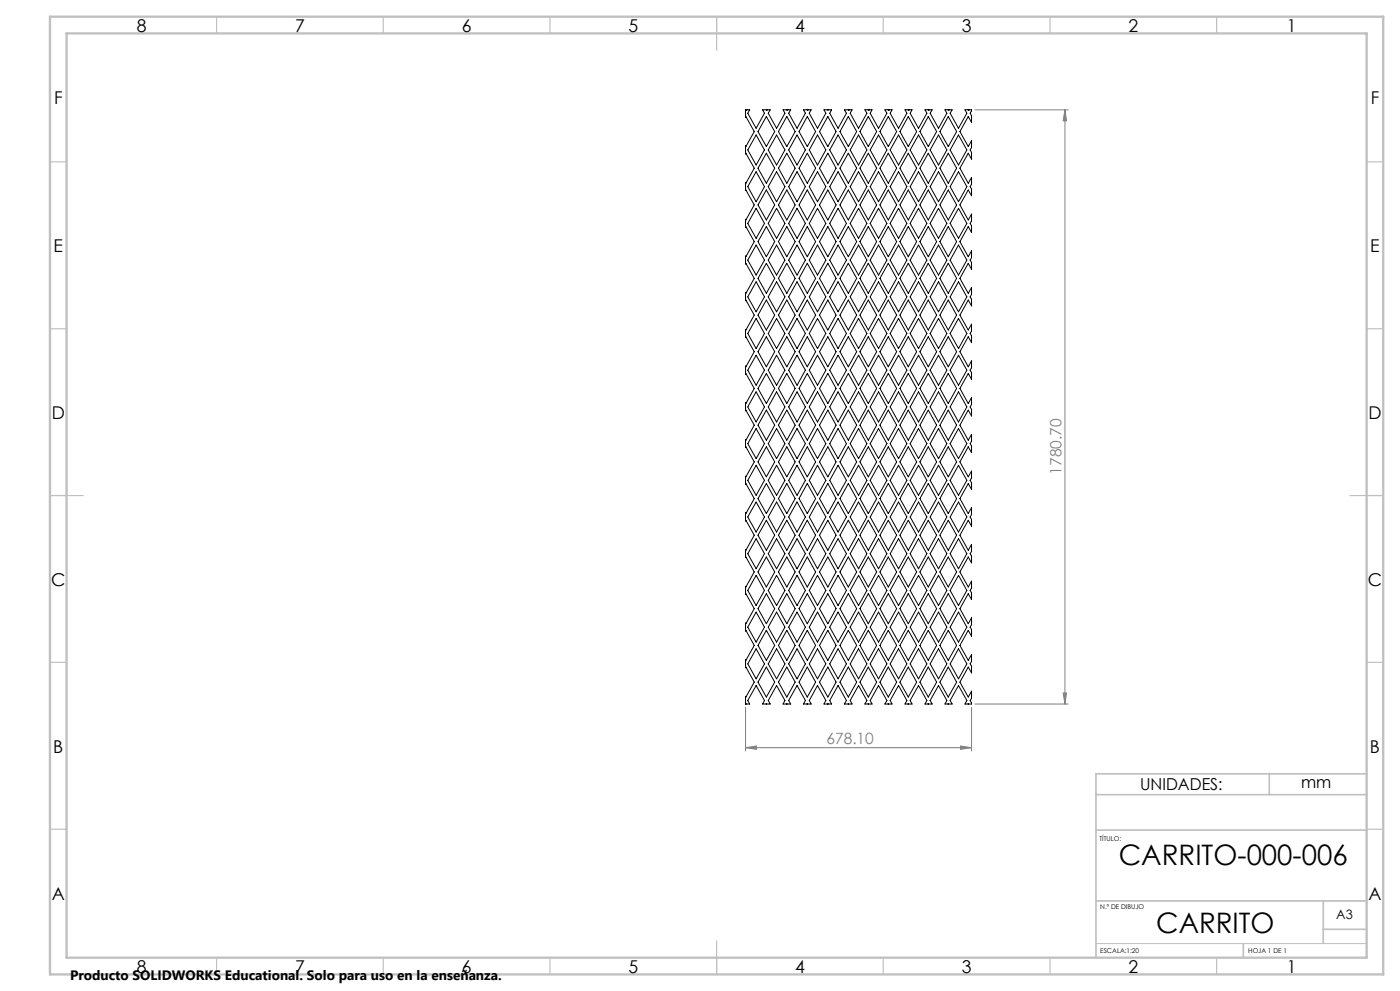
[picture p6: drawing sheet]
<svg xmlns="http://www.w3.org/2000/svg" width="420mm" height="297mm" viewBox="0 0 420 297" stroke-linecap="round" stroke-linejoin="round" font-family="sans-serif">
<path d="M328.8 282.8h81.2" fill="none" stroke="#c0c0c0" stroke-width=".3"/>
<g fill="none" stroke="#c0c0c0" stroke-width=".35">
<path d="M65 5v5M115 5v5M165 5v5M215 5v10M265 5v5M315 5v5M365 5v5M15 48.5h5M410 48.5h5M15 98.5h5M410 98.5h5M15 148.5h10"/>
<path d="M405 148.5h10M15 198.5h5M410 198.5h5M15 248.5h5M410 248.5h5M65 287v5M115 287v5M165 287v5M215 282v10M265 287v5M315 287v5M365 287v5"/>
</g>
<path d="M328.8 238.2h81.2M380.8 231.8v6.4M410 231.9h-81.2v55.1M328.8 248.8h81.2M328.8 270h81.2M397 270v12.8M397 278.5h13M373 282.8v4.2" fill="none" stroke="#c0c0c0" stroke-width=".5"/>
<path d="M15 5h400v287h-400zM20 10h390v277h-390z" fill="none" stroke="#c0c0c0" stroke-width=".7"/>
<path d="M292.5 32.9h28M319.5 32.9l.5 3.3h-1.1zM319.5 32.9v178.1M223.7 212v13.1M291.5 212v13.1M292.5 211h28M318.9 207.7h1.1l-.5 3.3zM223.7 224.1l3.2-.5v1zM223.7 224.1h67.8M288.1 223.6l3.4 .5-3.4 .5z" fill="none" stroke="#808080" stroke-width=".3"/>
<g fill="#808080">
<path d="M223.7 224.1l3.2-.5v1zM288.1 223.6l3.4 .5-3.4 .5z"/>
<path d="M319.5 32.9l.5 3.3h-1.1zM318.9 207.7h1.1l-.5 3.3z"/>
</g>
<g fill="none" stroke="#000" stroke-width=".3">
<path d="M223.7 32.9h1.2l-.6 1 2.5 4.5 2.5-4.5-.5-1h2.3l-.6 1 2.5 4.5 2.5-4.5-.6-1h2.3l-.6 1 2.5 4.5 2.5-4.5-.5-1h2.2l-.5 1 2.5 4.5 2.5-4.5-.6-1h2.3l-.6 1 2.5 4.5 2.5-4.5-.6-1h2.3l-.5 1 2.5 4.5 2.5-4.5-.6-1h2.1l-.5 1 2.5 4.5 2.5-4.5-.6-1h2.1l-.5 1 2.5 4.5 2.5-4.5-.6-1h2.1l-.5 1 2.5 4.5 2.5-4.5-.6-1h2.1l-.6 1 2.6 4.5 2.5-4.5-.6-1h2.1l-.6 1 2.5 4.5 2.6-4.5-.6-1h2l-.5 1 .5 .8v2l-1-1.8-2.5 4.5 2.5 4.5 1-1.7v2l-.5 .7 .5 .8v2l-1-1.8-2.5 4.5 2.5 4.5 1-1.7v2l-.5 .7 .5 .8v2l-1-1.8-2.5 4.5 2.5 4.5 1-1.7v2l-.5 .8 .5 .7v2l-1-1.8-2.5 4.5 2.5 4.5 1-1.7v2l-.5 .8 .5 .7v2l-1-1.8-2.5 4.5 2.5 4.5 1-1.8v2.1l-.5 .8 .5 .7v2l-1-1.8-2.5 4.5 2.5 4.5 1-1.7v2l-.5 .7 .5 .8v2l-1-1.8-2.5 4.5 2.5 4.5 1-1.7v2l-.5 .7 .5 .8v2l-1-1.8-2.5 4.5 2.5 4.5 1-1.7v2l-.5 .8 .5 .7v2l-1-1.8-2.5 4.5 2.5 4.5 1-1.7v2l-.5 .8 .5 .7v2l-1-1.8-2.5 4.5 2.5 4.5 1-1.7v2l-.5 .8 .5 .7v2l-1-1.8-2.5 4.5 2.5 4.5 1-1.8v2.1l-.5 .7 .5 .8v2l-1-1.8-2.5 4.5 2.5 4.5 1-1.7v2l-.5 .7 .5 .8v2l-1-1.8-2.5 4.5 2.5 4.5 1-1.7v2l-.5 .7 .5 .8v2l-1-1.8-2.5 4.5 2.5 4.5 1-1.7v2l-.5 .8 .5 .7v2l-1-1.8-2.5 4.5 2.5 4.5 1-1.7v2l-.5 .8 .5 .7v2l-1-1.8-2.5 4.5 2.5 4.5 1-1.8v2.1l-.5 .7 .5 1.1h-2l.6-1.1-2.6-4.4-2.5 4.4 .6 1.1h-2.1l.6-1.1-2.5-4.4-2.6 4.4 .6 1.1h-2.1l.6-1.1-2.5-4.4-2.5 4.4 .5 1.1h-2.1l.6-1.1-2.5-4.4-2.5 4.4 .5 1.1h-2.1l.6-1.1-2.5-4.4-2.5 4.4 .5 1.1h-2.1l.6-1.1-2.5-4.4-2.5 4.4 .5 1.1h-2.3l.6-1.1-2.5-4.4-2.5 4.4 .6 1.1h-2.3l.6-1.1-2.5-4.4-2.5 4.4 .5 1.1h-2.2l.5-1.1-2.5-4.4-2.5 4.4 .6 1.1h-2.3l.6-1.1-2.5-4.4-2.5 4.4 .6 1.1h-2.3l.5-1.1-2.5-4.4-2.5 4.4 .6 1.1h-1.2v-2.3l.1 .2 2.5-4.5-2.5-4.5-.1 .2v-2.4l.1 .2 2.5-4.5-2.5-4.5-.1 .2v-2.4l.1 .2 2.5-4.5-2.5-4.5-.1 .2v-2.4l.1 .2 2.5-4.5-2.5-4.5-.1 .2v-2.4l.1 .2 2.5-4.5-2.5-4.5-.1 .2v-2.4l.1 .2 2.5-4.5-2.5-4.5-.1 .2v-2.4l.1 .2 2.5-4.5-2.5-4.5-.1 .2v-2.4l.1 .2 2.5-4.5-2.5-4.5-.1 .2v-2.4l.1 .2 2.5-4.5-2.5-4.5-.1 .2v-2.4l.1 .2 2.5-4.5-2.5-4.5-.1 .2v-2.4l.1 .2 2.5-4.5-2.5-4.5-.1 .2v-2.4l.1 .2 2.5-4.5-2.5-4.5-.1 .2v-2.4l.1 .2 2.5-4.5-2.5-4.5-.1 .2v-2.4l.1 .2 2.5-4.5-2.5-4.5-.1 .2v-2.4l.1 .2 2.5-4.5-2.5-4.5-.1 .2v-2.4l.1 .2 2.5-4.5-2.5-4.5-.1 .2zM223.8 32.9h.1M229.9 32.9h.1M229.9 34.9l2.5 4.5-2.5 4.5-2.5-4.5zM236 32.9h.1M236 34.9l2.5 4.5-2.5 4.5-2.5-4.5zM242.2 32.9h.1M242.2 34.9l2.5 4.5-2.5 4.5-2.5-4.5zM248.4 32.9h.1M248.4 34.9l2.4 4.5-2.4 4.5-2.5-4.5zM254.5 32.9h.1M254.5 34.9l2.5 4.5-2.5 4.5-2.5-4.5z"/>
<path d="M260.5 32.9h.1M260.5 34.9l2.5 4.5-2.5 4.5-2.5-4.5zM266.5 32.9h.1M266.5 34.9l2.5 4.5-2.5 4.5-2.5-4.5zM272.5 32.9h.1M272.5 34.9l2.5 4.5-2.5 4.5-2.5-4.5zM278.5 32.9h.1M278.5 34.9l2.5 4.5-2.5 4.5-2.5-4.5zM284.5 32.9h.1M284.5 34.9l2.5 4.5-2.5 4.5-2.5-4.5zM290.5 32.9h.1M226.8 51.5l2.5 4.4-2.5 4.6-2.5-4.6z"/>
<path d="M226.8 40.5l2.5 4.4-2.5 4.6-2.5-4.6zM229.9 56.9l2.5 4.5-2.5 4.5-2.5-4.5zM229.9 45.9l2.5 4.5-2.5 4.5-2.5-4.5zM233 51.5l2.5 4.4-2.5 4.6-2.5-4.6zM233 40.5l2.5 4.4-2.5 4.6-2.5-4.6zM236 56.9l2.5 4.5-2.5 4.5-2.5-4.5zM236 45.9l2.5 4.5-2.5 4.5-2.5-4.5zM239.1 40.5l2.5 4.4-2.5 4.6-2.5-4.6zM239.1 51.5l2.5 4.4-2.5 4.6-2.5-4.6zM242.2 45.9l2.5 4.5-2.5 4.5-2.5-4.5zM242.2 56.9l2.5 4.5-2.5 4.5-2.5-4.5zM245.3 40.5l2.5 4.4-2.5 4.6-2.5-4.6z"/>
<path d="M245.3 51.5l2.5 4.4-2.5 4.6-2.5-4.6zM248.4 45.9l2.4 4.5-2.4 4.5-2.5-4.5zM248.4 56.9l2.4 4.5-2.4 4.5-2.5-4.5zM251.4 40.5l2.5 4.4-2.5 4.6-2.5-4.6zM251.4 51.5l2.5 4.4-2.5 4.6-2.5-4.6zM254.5 56.9l2.5 4.5-2.5 4.5-2.5-4.5zM254.5 45.9l2.5 4.5-2.5 4.5-2.5-4.5zM257.6 40.5l2.5 4.4-2.5 4.6-2.5-4.6zM257.6 51.5l2.5 4.4-2.5 4.6-2.5-4.6zM260.5 45.9l2.5 4.5-2.5 4.5-2.5-4.5zM260.5 56.9l2.5 4.5-2.5 4.5-2.5-4.5zM263.6 51.5l2.5 4.4-2.5 4.6-2.5-4.6z"/>
<path d="M263.6 40.5l2.5 4.4-2.5 4.6-2.5-4.6zM266.5 45.9l2.5 4.5-2.5 4.5-2.5-4.5zM266.5 56.9l2.5 4.5-2.5 4.5-2.5-4.5zM269.6 40.5l2.5 4.4-2.5 4.6-2.5-4.6zM269.6 51.5l2.5 4.4-2.5 4.6-2.5-4.6zM272.5 45.9l2.5 4.5-2.5 4.5-2.5-4.5zM272.5 56.9l2.5 4.5-2.5 4.5-2.5-4.5zM275.6 40.5l2.5 4.4-2.5 4.6-2.5-4.6zM275.6 51.5l2.5 4.4-2.5 4.6-2.5-4.6zM278.5 56.9l2.5 4.5-2.5 4.5-2.5-4.5zM278.5 45.9l2.5 4.5-2.5 4.5-2.5-4.5zM281.6 51.5l2.5 4.4-2.5 4.6-2.6-4.6z"/>
<path d="M281.6 40.5l2.5 4.4-2.5 4.6-2.6-4.6zM284.5 45.9l2.5 4.5-2.5 4.5-2.5-4.5zM284.5 56.9l2.5 4.5-2.5 4.5-2.5-4.5zM287.5 40.5l2.6 4.4-2.6 4.6-2.5-4.6zM287.5 51.5l2.6 4.4-2.6 4.6-2.5-4.6zM226.8 73.4l2.5 4.6-2.5 4.4-2.5-4.4zM226.8 62.4l2.5 4.6-2.5 4.4-2.5-4.4zM229.9 78.9l2.5 4.5-2.5 4.5-2.5-4.5zM229.9 67.9l2.5 4.5-2.5 4.5-2.5-4.5zM233 73.4l2.5 4.6-2.5 4.4-2.5-4.4zM233 62.4l2.5 4.6-2.5 4.4-2.5-4.4zM236 67.9l2.5 4.5-2.5 4.5-2.5-4.5z"/>
<path d="M236 78.9l2.5 4.5-2.5 4.5-2.5-4.5zM239.1 62.4l2.5 4.6-2.5 4.4-2.5-4.4zM239.1 73.4l2.5 4.6-2.5 4.4-2.5-4.4zM242.2 78.9l2.5 4.5-2.5 4.5-2.5-4.5zM242.2 67.9l2.5 4.5-2.5 4.5-2.5-4.5zM245.3 73.4l2.5 4.6-2.5 4.4-2.5-4.4zM245.3 62.4l2.5 4.6-2.5 4.4-2.5-4.4zM248.4 78.9l2.4 4.5-2.4 4.5-2.5-4.5zM248.4 67.9l2.4 4.5-2.4 4.5-2.5-4.5zM251.4 62.4l2.5 4.6-2.5 4.4-2.5-4.4zM251.4 73.4l2.5 4.6-2.5 4.4-2.5-4.4zM254.5 78.9l2.5 4.5-2.5 4.5-2.5-4.5z"/>
<path d="M254.5 67.9l2.5 4.5-2.5 4.5-2.5-4.5zM257.6 73.4l2.5 4.6-2.5 4.4-2.5-4.4zM257.6 62.4l2.5 4.6-2.5 4.4-2.5-4.4zM260.5 67.9l2.5 4.5-2.5 4.5-2.5-4.5zM260.5 78.9l2.5 4.5-2.5 4.5-2.5-4.5zM263.6 73.4l2.5 4.6-2.5 4.4-2.5-4.4zM263.6 62.4l2.5 4.6-2.5 4.4-2.5-4.4zM266.5 67.9l2.5 4.5-2.5 4.5-2.5-4.5zM266.5 78.9l2.5 4.5-2.5 4.5-2.5-4.5zM269.6 62.4l2.5 4.6-2.5 4.4-2.5-4.4zM269.6 73.4l2.5 4.6-2.5 4.4-2.5-4.4zM272.5 67.9l2.5 4.5-2.5 4.5-2.5-4.5z"/>
<path d="M272.5 78.9l2.5 4.5-2.5 4.5-2.5-4.5zM275.6 62.4l2.5 4.6-2.5 4.4-2.5-4.4zM275.6 73.4l2.5 4.6-2.5 4.4-2.5-4.4zM278.5 67.9l2.5 4.5-2.5 4.5-2.5-4.5zM278.5 78.9l2.5 4.5-2.5 4.5-2.5-4.5zM281.6 73.4l2.5 4.6-2.5 4.4-2.6-4.4zM281.6 62.4l2.5 4.6-2.5 4.4-2.6-4.4zM284.5 67.9l2.5 4.5-2.5 4.5-2.5-4.5zM284.5 78.9l2.5 4.5-2.5 4.5-2.5-4.5zM287.5 73.4l2.6 4.6-2.6 4.4-2.5-4.4zM287.5 62.4l2.6 4.6-2.6 4.4-2.5-4.4zM226.8 84.5l2.5 4.5-2.5 4.4-2.5-4.4z"/>
<path d="M226.8 95.5l2.5 4.4-2.5 4.6-2.5-4.6zM229.9 89.9l2.5 4.5-2.5 4.5-2.5-4.5zM233 84.5l2.5 4.5-2.5 4.4-2.5-4.4zM233 95.5l2.5 4.4-2.5 4.6-2.5-4.6zM236 89.9l2.5 4.5-2.5 4.5-2.5-4.5zM239.1 84.5l2.5 4.5-2.5 4.4-2.5-4.4zM239.1 95.5l2.5 4.4-2.5 4.6-2.5-4.6zM242.2 89.9l2.5 4.5-2.5 4.5-2.5-4.5zM245.3 95.5l2.5 4.4-2.5 4.6-2.5-4.6zM245.3 84.5l2.5 4.5-2.5 4.4-2.5-4.4zM248.4 89.9l2.4 4.5-2.4 4.5-2.5-4.5zM251.4 84.5l2.5 4.5-2.5 4.4-2.5-4.4z"/>
<path d="M251.4 95.5l2.5 4.4-2.5 4.6-2.5-4.6zM254.5 89.9l2.5 4.5-2.5 4.5-2.5-4.5zM257.6 95.5l2.5 4.4-2.5 4.6-2.5-4.6zM257.6 84.5l2.5 4.5-2.5 4.4-2.5-4.4zM260.5 89.9l2.5 4.5-2.5 4.5-2.5-4.5zM263.6 84.5l2.5 4.5-2.5 4.4-2.5-4.4zM263.6 95.5l2.5 4.4-2.5 4.6-2.5-4.6zM266.5 89.9l2.5 4.5-2.5 4.5-2.5-4.5zM269.6 95.5l2.5 4.4-2.5 4.6-2.5-4.6zM269.6 84.5l2.5 4.5-2.5 4.4-2.5-4.4zM272.5 89.9l2.5 4.5-2.5 4.5-2.5-4.5zM275.6 95.5l2.5 4.4-2.5 4.6-2.5-4.6z"/>
<path d="M275.6 84.5l2.5 4.5-2.5 4.4-2.5-4.4zM278.5 89.9l2.5 4.5-2.5 4.5-2.5-4.5zM281.6 84.5l2.5 4.5-2.5 4.4-2.6-4.4zM281.6 95.5l2.5 4.4-2.5 4.6-2.6-4.6zM284.5 89.9l2.5 4.5-2.5 4.5-2.5-4.5zM287.5 84.5l2.6 4.5-2.6 4.4-2.5-4.4zM287.5 95.5l2.6 4.4-2.6 4.6-2.5-4.6zM226.8 117.4l2.5 4.6-2.5 4.5-2.5-4.5zM226.8 106.5l2.5 4.4-2.5 4.6-2.5-4.6zM229.9 111.9l2.5 4.5-2.5 4.5-2.5-4.5zM229.9 100.9l2.5 4.5-2.5 4.5-2.5-4.5zM233 106.5l2.5 4.4-2.5 4.6-2.5-4.6z"/>
<path d="M233 117.4l2.5 4.6-2.5 4.5-2.5-4.5zM236 100.9l2.5 4.5-2.5 4.5-2.5-4.5zM236 111.9l2.5 4.5-2.5 4.5-2.5-4.5zM239.1 117.4l2.5 4.6-2.5 4.5-2.5-4.5zM239.1 106.5l2.5 4.4-2.5 4.6-2.5-4.6zM242.2 111.9l2.5 4.5-2.5 4.5-2.5-4.5zM242.2 100.9l2.5 4.5-2.5 4.5-2.5-4.5zM245.3 117.4l2.5 4.6-2.5 4.5-2.5-4.5zM245.3 106.5l2.5 4.4-2.5 4.6-2.5-4.6zM248.4 100.9l2.4 4.5-2.4 4.5-2.5-4.5zM248.4 111.9l2.4 4.5-2.4 4.5-2.5-4.5zM251.4 106.5l2.5 4.4-2.5 4.6-2.5-4.6z"/>
<path d="M251.4 117.4l2.5 4.6-2.5 4.5-2.5-4.5zM254.5 111.9l2.5 4.5-2.5 4.5-2.5-4.5zM254.5 100.9l2.5 4.5-2.5 4.5-2.5-4.5zM257.6 117.4l2.5 4.6-2.5 4.5-2.5-4.5zM257.6 106.5l2.5 4.4-2.5 4.6-2.5-4.6zM260.5 111.9l2.5 4.5-2.5 4.5-2.5-4.5zM260.5 100.9l2.5 4.5-2.5 4.5-2.5-4.5zM263.6 117.4l2.5 4.6-2.5 4.5-2.5-4.5zM263.6 106.5l2.5 4.4-2.5 4.6-2.5-4.6zM266.5 100.9l2.5 4.5-2.5 4.5-2.5-4.5zM266.5 111.9l2.5 4.5-2.5 4.5-2.5-4.5zM269.6 106.5l2.5 4.4-2.5 4.6-2.5-4.6z"/>
<path d="M269.6 117.4l2.5 4.6-2.5 4.5-2.5-4.5zM272.5 111.9l2.5 4.5-2.5 4.5-2.5-4.5zM272.5 100.9l2.5 4.5-2.5 4.5-2.5-4.5zM275.6 117.4l2.5 4.6-2.5 4.5-2.5-4.5zM275.6 106.5l2.5 4.4-2.5 4.6-2.5-4.6zM278.5 111.9l2.5 4.5-2.5 4.5-2.5-4.5zM278.5 100.9l2.5 4.5-2.5 4.5-2.5-4.5zM281.6 117.4l2.5 4.6-2.5 4.5-2.6-4.5zM281.6 106.5l2.5 4.4-2.5 4.6-2.6-4.6zM284.5 111.9l2.5 4.5-2.5 4.5-2.5-4.5zM284.5 100.9l2.5 4.5-2.5 4.5-2.5-4.5zM287.5 117.4l2.6 4.6-2.6 4.5-2.5-4.5z"/>
<path d="M287.5 106.5l2.6 4.4-2.6 4.6-2.5-4.6zM226.8 128.4l2.5 4.6-2.5 4.4-2.5-4.4zM226.8 139.4l2.5 4.6-2.5 4.4-2.5-4.4zM229.9 133.9l2.5 4.5-2.5 4.5-2.5-4.5zM229.9 122.9l2.5 4.5-2.5 4.5-2.5-4.5zM233 139.4l2.5 4.6-2.5 4.4-2.5-4.4zM233 128.4l2.5 4.6-2.5 4.4-2.5-4.4zM236 122.9l2.5 4.5-2.5 4.5-2.5-4.5zM236 133.9l2.5 4.5-2.5 4.5-2.5-4.5zM239.1 128.4l2.5 4.6-2.5 4.4-2.5-4.4zM239.1 139.4l2.5 4.6-2.5 4.4-2.5-4.4zM242.2 133.9l2.5 4.5-2.5 4.5-2.5-4.5z"/>
<path d="M242.2 122.9l2.5 4.5-2.5 4.5-2.5-4.5zM245.3 139.4l2.5 4.6-2.5 4.4-2.5-4.4zM245.3 128.4l2.5 4.6-2.5 4.4-2.5-4.4zM248.4 122.9l2.4 4.5-2.4 4.5-2.5-4.5zM248.4 133.9l2.4 4.5-2.4 4.5-2.5-4.5zM251.4 139.4l2.5 4.6-2.5 4.4-2.5-4.4zM251.4 128.4l2.5 4.6-2.5 4.4-2.5-4.4zM254.5 122.9l2.5 4.5-2.5 4.5-2.5-4.5zM254.5 133.9l2.5 4.5-2.5 4.5-2.5-4.5zM257.6 139.4l2.5 4.6-2.5 4.4-2.5-4.4zM257.6 128.4l2.5 4.6-2.5 4.4-2.5-4.4zM260.5 133.9l2.5 4.5-2.5 4.5-2.5-4.5z"/>
<path d="M260.5 122.9l2.5 4.5-2.5 4.5-2.5-4.5zM263.6 139.4l2.5 4.6-2.5 4.4-2.5-4.4zM263.6 128.4l2.5 4.6-2.5 4.4-2.5-4.4zM266.5 133.9l2.5 4.5-2.5 4.5-2.5-4.5zM266.5 122.9l2.5 4.5-2.5 4.5-2.5-4.5zM269.6 128.4l2.5 4.6-2.5 4.4-2.5-4.4zM269.6 139.4l2.5 4.6-2.5 4.4-2.5-4.4zM272.5 133.9l2.5 4.5-2.5 4.5-2.5-4.5zM272.5 122.9l2.5 4.5-2.5 4.5-2.5-4.5zM275.6 128.4l2.5 4.6-2.5 4.4-2.5-4.4zM275.6 139.4l2.5 4.6-2.5 4.4-2.5-4.4zM278.5 122.9l2.5 4.5-2.5 4.5-2.5-4.5z"/>
<path d="M278.5 133.9l2.5 4.5-2.5 4.5-2.5-4.5zM281.6 139.4l2.5 4.6-2.5 4.4-2.6-4.4zM281.6 128.4l2.5 4.6-2.5 4.4-2.6-4.4zM284.5 122.9l2.5 4.5-2.5 4.5-2.5-4.5zM284.5 133.9l2.5 4.5-2.5 4.5-2.5-4.5zM287.5 139.4l2.6 4.6-2.6 4.4-2.5-4.4zM287.5 128.4l2.6 4.6-2.6 4.4-2.5-4.4zM226.8 150.5l2.5 4.4-2.5 4.6-2.5-4.6zM229.9 144.9l2.5 4.5-2.5 4.5-2.5-4.5zM229.9 155.9l2.5 4.5-2.5 4.5-2.5-4.5zM233 150.5l2.5 4.4-2.5 4.6-2.5-4.6zM236 144.9l2.5 4.5-2.5 4.5-2.5-4.5z"/>
<path d="M236 155.9l2.5 4.5-2.5 4.5-2.5-4.5zM239.1 150.5l2.5 4.4-2.5 4.6-2.5-4.6zM242.2 155.9l2.5 4.5-2.5 4.5-2.5-4.5zM242.2 144.9l2.5 4.5-2.5 4.5-2.5-4.5zM245.3 150.5l2.5 4.4-2.5 4.6-2.5-4.6zM248.4 144.9l2.4 4.5-2.4 4.5-2.5-4.5zM248.4 155.9l2.4 4.5-2.4 4.5-2.5-4.5zM251.4 150.5l2.5 4.4-2.5 4.6-2.5-4.6zM254.5 155.9l2.5 4.5-2.5 4.5-2.5-4.5zM254.5 144.9l2.5 4.5-2.5 4.5-2.5-4.5zM257.6 150.5l2.5 4.4-2.5 4.6-2.5-4.6zM260.5 155.9l2.5 4.5-2.5 4.5-2.5-4.5z"/>
<path d="M260.5 144.9l2.5 4.5-2.5 4.5-2.5-4.5zM263.6 150.5l2.5 4.4-2.5 4.6-2.5-4.6zM266.5 144.9l2.5 4.5-2.5 4.5-2.5-4.5zM266.5 155.9l2.5 4.5-2.5 4.5-2.5-4.5zM269.6 150.5l2.5 4.4-2.5 4.6-2.5-4.6zM272.5 144.9l2.5 4.5-2.5 4.5-2.5-4.5zM272.5 155.9l2.5 4.5-2.5 4.5-2.5-4.5zM275.6 150.5l2.5 4.4-2.5 4.6-2.5-4.6zM278.5 144.9l2.5 4.5-2.5 4.5-2.5-4.5zM278.5 155.9l2.5 4.5-2.5 4.5-2.5-4.5zM281.6 150.5l2.5 4.4-2.5 4.6-2.6-4.6zM284.5 144.9l2.5 4.5-2.5 4.5-2.5-4.5z"/>
<path d="M284.5 155.9l2.5 4.5-2.5 4.5-2.5-4.5zM287.5 150.5l2.6 4.4-2.6 4.6-2.5-4.6zM226.8 161.5l2.5 4.4-2.5 4.6-2.5-4.6zM226.8 172.4l2.5 4.5-2.5 4.6-2.5-4.6zM229.9 166.9l2.5 4.5-2.5 4.5-2.5-4.5zM229.9 177.9l2.5 4.5-2.5 4.5-2.5-4.5zM233 161.5l2.5 4.4-2.5 4.6-2.5-4.6zM233 172.4l2.5 4.5-2.5 4.6-2.5-4.6zM236 166.9l2.5 4.5-2.5 4.5-2.5-4.5zM236 177.9l2.5 4.5-2.5 4.5-2.5-4.5zM239.1 172.4l2.5 4.5-2.5 4.6-2.5-4.6zM239.1 161.5l2.5 4.4-2.5 4.6-2.5-4.6z"/>
<path d="M242.2 177.9l2.5 4.5-2.5 4.5-2.5-4.5zM242.2 166.9l2.5 4.5-2.5 4.5-2.5-4.5zM245.3 172.4l2.5 4.5-2.5 4.6-2.5-4.6zM245.3 161.5l2.5 4.4-2.5 4.6-2.5-4.6zM248.4 177.9l2.4 4.5-2.4 4.5-2.5-4.5zM248.4 166.9l2.4 4.5-2.4 4.5-2.5-4.5zM251.4 161.5l2.5 4.4-2.5 4.6-2.5-4.6zM251.4 172.4l2.5 4.5-2.5 4.6-2.5-4.6zM254.5 177.9l2.5 4.5-2.5 4.5-2.5-4.5zM254.5 166.9l2.5 4.5-2.5 4.5-2.5-4.5zM257.6 161.5l2.5 4.4-2.5 4.6-2.5-4.6zM257.6 172.4l2.5 4.5-2.5 4.6-2.5-4.6z"/>
<path d="M260.5 177.9l2.5 4.5-2.5 4.5-2.5-4.5zM260.5 166.9l2.5 4.5-2.5 4.5-2.5-4.5zM263.6 172.4l2.5 4.5-2.5 4.6-2.5-4.6zM263.6 161.5l2.5 4.4-2.5 4.6-2.5-4.6zM266.5 177.9l2.5 4.5-2.5 4.5-2.5-4.5zM266.5 166.9l2.5 4.5-2.5 4.5-2.5-4.5zM269.6 172.4l2.5 4.5-2.5 4.6-2.5-4.6zM269.6 161.5l2.5 4.4-2.5 4.6-2.5-4.6zM272.5 177.9l2.5 4.5-2.5 4.5-2.5-4.5zM272.5 166.9l2.5 4.5-2.5 4.5-2.5-4.5zM275.6 172.4l2.5 4.5-2.5 4.6-2.5-4.6zM275.6 161.5l2.5 4.4-2.5 4.6-2.5-4.6z"/>
<path d="M278.5 177.9l2.5 4.5-2.5 4.5-2.5-4.5zM278.5 166.9l2.5 4.5-2.5 4.5-2.5-4.5zM281.6 172.4l2.5 4.5-2.5 4.6-2.6-4.6zM281.6 161.5l2.5 4.4-2.5 4.6-2.6-4.6zM284.5 177.9l2.5 4.5-2.5 4.5-2.5-4.5zM284.5 166.9l2.5 4.5-2.5 4.5-2.5-4.5zM287.5 172.4l2.6 4.5-2.6 4.6-2.5-4.6zM287.5 161.5l2.6 4.4-2.6 4.6-2.5-4.6zM226.8 194.4l2.5 4.6-2.5 4.4-2.5-4.4zM226.8 183.4l2.5 4.6-2.5 4.4-2.5-4.4zM229.9 188.9l2.5 4.5-2.5 4.5-2.5-4.5zM229.9 199.9l2.5 4.5-2.5 4.5-2.5-4.5z"/>
<path d="M233 183.4l2.5 4.6-2.5 4.4-2.5-4.4zM233 194.4l2.5 4.6-2.5 4.4-2.5-4.4zM236 188.9l2.5 4.5-2.5 4.5-2.5-4.5zM236 199.9l2.5 4.5-2.5 4.5-2.5-4.5zM239.1 194.4l2.5 4.6-2.5 4.4-2.5-4.4zM239.1 183.4l2.5 4.6-2.5 4.4-2.5-4.4zM242.2 199.9l2.5 4.5-2.5 4.5-2.5-4.5zM242.2 188.9l2.5 4.5-2.5 4.5-2.5-4.5zM245.3 183.4l2.5 4.6-2.5 4.4-2.5-4.4zM245.3 194.4l2.5 4.6-2.5 4.4-2.5-4.4zM248.4 199.9l2.4 4.5-2.4 4.5-2.5-4.5zM248.4 188.9l2.4 4.5-2.4 4.5-2.5-4.5z"/>
<path d="M251.4 194.4l2.5 4.6-2.5 4.4-2.5-4.4zM251.4 183.4l2.5 4.6-2.5 4.4-2.5-4.4zM254.5 199.9l2.5 4.5-2.5 4.5-2.5-4.5zM254.5 188.9l2.5 4.5-2.5 4.5-2.5-4.5zM257.6 194.4l2.5 4.6-2.5 4.4-2.5-4.4zM257.6 183.4l2.5 4.6-2.5 4.4-2.5-4.4zM260.5 188.9l2.5 4.5-2.5 4.5-2.5-4.5zM260.5 199.9l2.5 4.5-2.5 4.5-2.5-4.5zM263.6 183.4l2.5 4.6-2.5 4.4-2.5-4.4zM263.6 194.4l2.5 4.6-2.5 4.4-2.5-4.4zM266.5 199.9l2.5 4.5-2.5 4.5-2.5-4.5zM266.5 188.9l2.5 4.5-2.5 4.5-2.5-4.5z"/>
<path d="M269.6 194.4l2.5 4.6-2.5 4.4-2.5-4.4zM269.6 183.4l2.5 4.6-2.5 4.4-2.5-4.4zM272.5 188.9l2.5 4.5-2.5 4.5-2.5-4.5zM272.5 199.9l2.5 4.5-2.5 4.5-2.5-4.5zM275.6 194.4l2.5 4.6-2.5 4.4-2.5-4.4zM275.6 183.4l2.5 4.6-2.5 4.4-2.5-4.4zM278.5 199.9l2.5 4.5-2.5 4.5-2.5-4.5zM278.5 188.9l2.5 4.5-2.5 4.5-2.5-4.5zM281.6 194.4l2.5 4.6-2.5 4.4-2.6-4.4zM281.6 183.4l2.5 4.6-2.5 4.4-2.6-4.4zM284.5 199.9l2.5 4.5-2.5 4.5-2.5-4.5zM284.5 188.9l2.5 4.5-2.5 4.5-2.5-4.5z"/>
<path d="M287.5 194.4l2.6 4.6-2.6 4.4-2.5-4.4zM287.5 183.4l2.6 4.6-2.6 4.4-2.5-4.4zM223.7 211h.1M229.9 211h.1M236 211h.1M242.1 211h.1M248.3 211h.1M254.5 211h.1M260.5 211h.1M266.5 211h.1M272.5 211h.1M278.4 211h.1"/>
<path d="M284.4 211h.1M290.4 211h.1"/>
</g>
<g font-size="8.5">
<text x="335.7" y="259.3">CARRITO-000-006</text>
<text x="346.9" y="279.7">CARRITO</text>
</g>
<g font-size="5.3">
<text x="41" y="9.5">8</text>
<text x="88.5" y="9.5">7</text>
<text x="138.5" y="9.5">6</text>
<text x="188.5" y="9.5">5</text>
<text x="238.5" y="9.5">4</text>
<text x="288.5" y="9.5">3</text>
<text x="338.5" y="9.5">2</text>
<text x="386" y="9.5">1</text>
<text x="16.2" y="31.2">F</text>
<text x="411.2" y="31.2">F</text>
<text x="16.1" y="75.5">E</text>
<text x="411.1" y="75.5">E</text>
<text x="15.5" y="125.5">D</text>
<text x="410.5" y="125.5">D</text>
<text x="15.4" y="175.5">C</text>
<text x="410.4" y="175.5">C</text>
<text x="16" y="225.5">B</text>
<text x="411" y="225.5">B</text>
<text x="15.5" y="269.7">A</text>
<text x="410.5" y="269.7">A</text>
<text x="41" y="291.5">8</text>
<text x="88.5" y="291.5">7</text>
<text x="138.5" y="291.5">6</text>
<text x="188.5" y="291.5">5</text>
<text x="238.5" y="291.5">4</text>
<text x="288.5" y="291.5">3</text>
<text x="338.5" y="291.5">2</text>
<text x="386" y="291.5">1</text>
</g>
<g font-size="4.9">
<text x="342" y="236.8">UNIDADES:</text>
<text x="390.4" y="236.2">mm</text>
</g>
<g font-size="4.7" fill="#808080">
<text x="318.5" y="142.2" transform="rotate(-90 318.5 142.2)">1780.70</text>
<text x="247.9" y="223.1">678.10</text>
</g>
<text font-size="4.1" x="21" y="293.7">Producto SOLIDWORKS Educational. Solo para uso en la enseñanza.</text>
<text font-size="3.9" x="400.9" y="275.5">A3</text>
<g font-size="2">
<text x="329.9" y="251.9">TÍTULO:</text>
<text x="330.1" y="272.5">N.º DE DIBUJO</text>
<text x="330.1" y="285.6">ESCALA:1:20</text>
<text x="374.5" y="285.6">HOJA 1 DE 1</text>
</g>
</svg>
